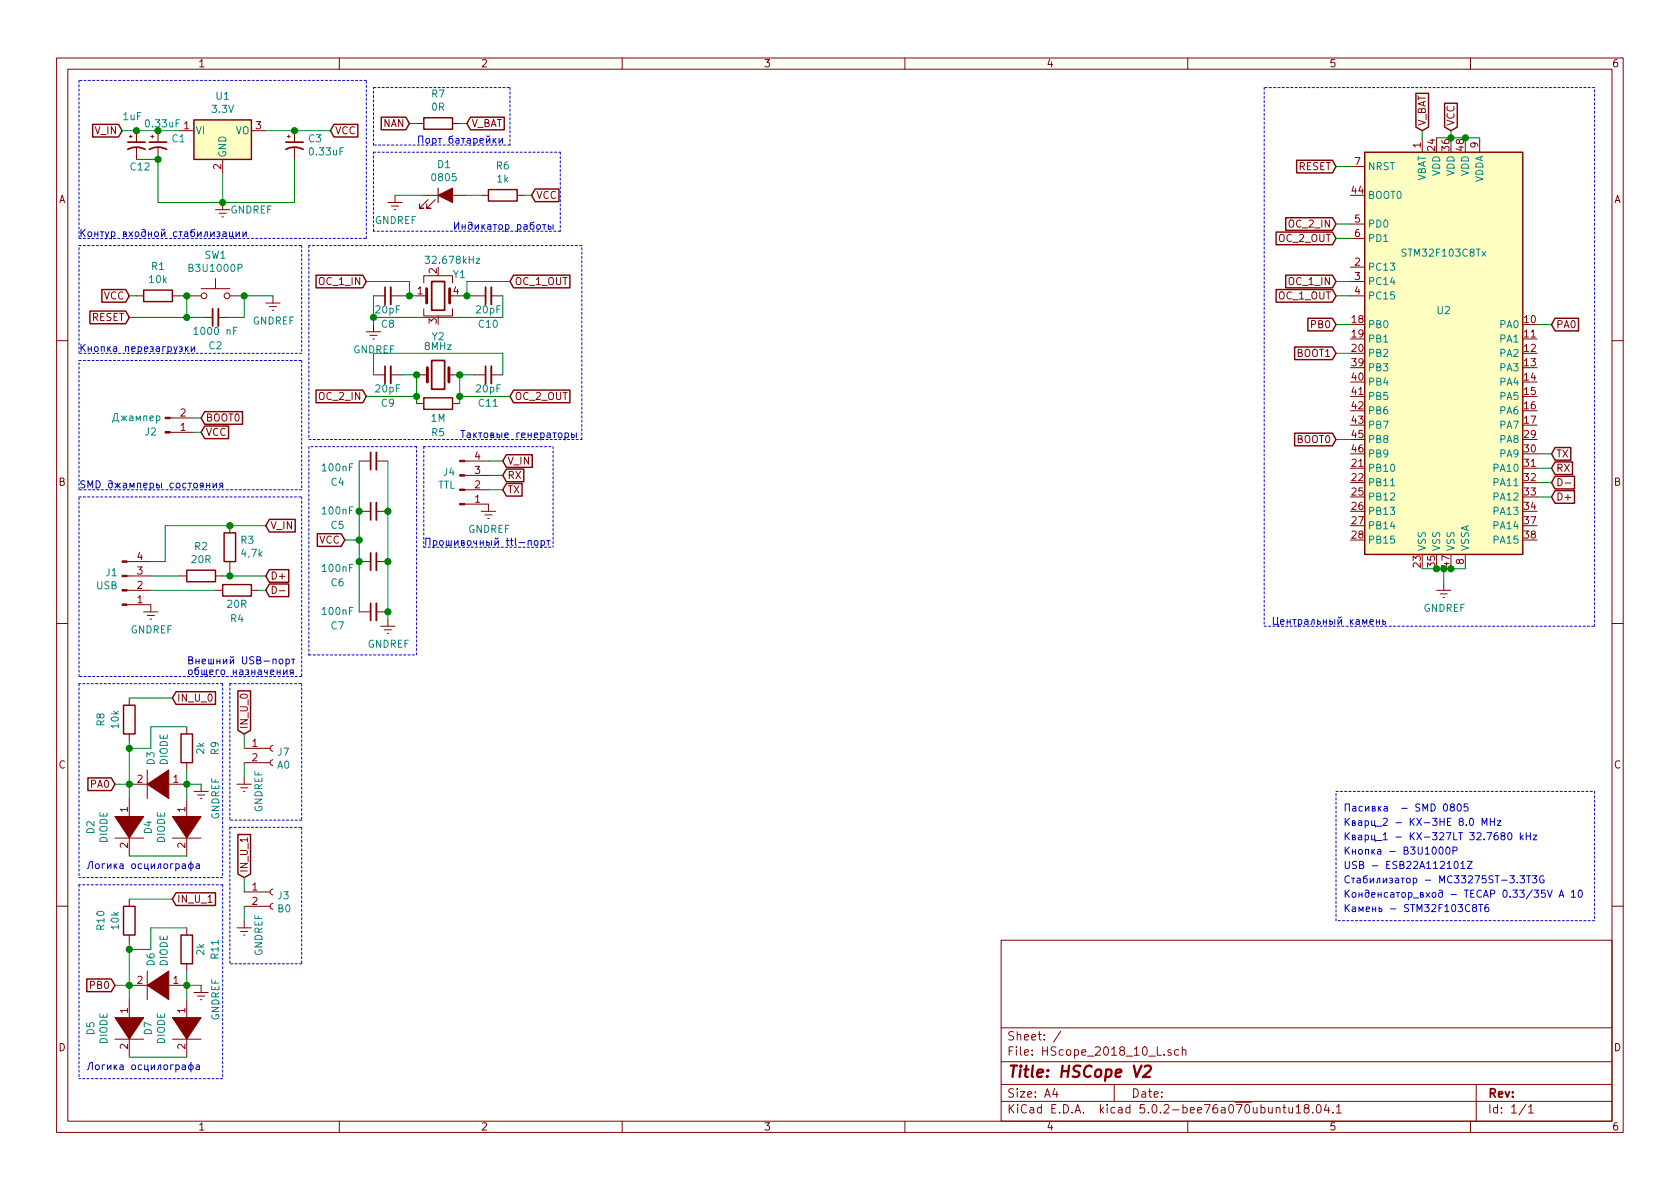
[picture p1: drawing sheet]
<svg xmlns="http://www.w3.org/2000/svg" width="297mm" height="210mm" viewBox="0 0 297 210" stroke-linecap="round" stroke-linejoin="round" font-family="sans-serif">
<g fill="none" stroke="#840000" stroke-width=".18">
<path d="M10 10.3h277v189.9h-277zM12 12.2h273v186.1h-273zM60 10.3v1.9M110 10.3v1.9M160 10.3v1.9M210 10.3v1.9M260 10.3v1.9M22.9 24.1h.5M23.1 23.9v.5M24.1 23.1v2M24.1 26.2v2M26.7 24.1h.5"/>
<path d="M26.9 23.9v.5M27.9 23.1v2M27.9 26.2v2M31.7 23.1h2.6M38.1 37.1h2.5M38.7 37.7h1.3M39.2 38.3h.3M39.4 28.2v2.5M39.4 35.8v1.3M44.4 23.1h2.6M50.8 24.1h.5M51.1 23.9v.5"/>
<path d="M52.1 23.1v2M52.1 26.2v2M68.6 35.8h2.5M69.2 36.4h1.3M69.7 37.1h.3M69.8 34.5v1.3M73.7 21.8h1.2M74.9 34.5h7.6M75.7 35.3l-1.5 1.5h.7h-.7v-.7M77 35.3l-1.6 1.5h.8h-.8v-.7M80 21.8h1.3M85.1 34.5h1.3"/>
<path d="M91.4 34.5h1.3M238.8 29.5h2.5M238.8 39.6h2.5M251.5 24.4v2.5M261.6 24.4v2.5M24.1 52.3h1.3M30.5 52.3h1.2M33 52.3h2.6M35.6 51h5M35.6 56.1h2M38.1 49.3v1.7M38.6 56.1h2"/>
<path d="M40.6 52.3h2.6M47 53.6h2.5M47.6 54.2h1.3M48.1 54.9h.3M48.3 52.3v1.3M64.8 58.7h2.5M65.4 59.3h1.3M65.9 59.9h.3M66 52.3h2.1M66 57.4v1.3M69.1 52.3h2M74.9 54.6v1.3h5.1v-1.3"/>
<path d="M74.9 50v-1.2h5.1v1.2M74.9 52.3h.5M79.5 52.3h.5M83.8 52.3h2.1M86.9 52.3h2M238.8 47.2h2.5M238.8 49.8h2.5M238.8 52.3h2.5M238.8 42.2h2.5M10 60.2h2M30.1 73.9h4.2M30.1 76.4h4.2"/>
<path d="M66 66.3h2.1M69.1 66.3h2M73.7 66.3h1.9M73.7 71.4h1.2M79.4 66.3h1.9M80 71.4h1.3M83.8 66.3h2.1M86.9 66.3h2M285 60.2h2M22.5 99.3h4.2M40.6 93v1.2M40.6 99.3v1.3"/>
<path d="M63.5 81.5h2M63.5 90.4h2M63.5 99.3h2M66.5 81.5h2.1M66.5 90.4h2.1M66.5 99.3h2.1M82.1 81.5h4.3M82.1 84.1h4.3M82.1 86.6h4.3M82.1 89.1h4.3v1.3M85.1 90.4h2.5M85.7 91.1h1.3"/>
<path d="M86.2 91.7h.3M259.1 98v2.6M275.5 84.6a.64 .64 0 0 1 .7 .7 .64 .64 0 0 1-.7 .6zM276.7 85.4h1M10 110.3h2M22.5 106.9h4.2v1.3M22.5 101.8h4.2M22.5 104.4h4.2M25.4 108.2h2.5M26 108.8h1.3M26.5 109.5h.3M31.7 101.8h1.3"/>
<path d="M38.1 101.8h1.3M38.1 104.4h1.3M44.4 104.4h1.3M48.1 103.7a.64 .64 0 0 1 .8 .6 .64 .64 0 0 1-.8 .6zM49.4 104.5h1M63.5 108.2h2M66.5 108.2h2.1M67.3 110.7h2.5M67.9 111.4h1.3M68.5 112h.2M68.6 109.5v1.2M254 104.4h2.5"/>
<path d="M254.6 105h1.3M255.1 105.7h.3M255.3 103.1v1.3M285 110.3h2M22.9 123.4v1.3M22.9 129.8v1.3M22.9 138.7h3.8M26 136.1v5.1M29.2 138.7h3.8M33 128.5v1.3M33 134.9v1.2M34.3 139.9h2.5"/>
<path d="M35.6 138.7v1.2M41.9 138.7h2.5M42.5 139.3h1.3M43.1 139.9h.2M43.2 134.9h4.6M43.2 132.3h4.6M43.2 137.4v1.3M48.3 134.4l-.3 .1-.2 .3 .1 .4 .4 .2M48.3 131.8l-.3 .1-.2 .4 .1 .3 .4 .2M20.3 148.2h5.1M22.9 141.2v3.8M22.9 147.6v3.8"/>
<path d="M22.9 159v1.3M30.5 148.2h5.1M33 141.2v3.8M33 147.6v3.8M34.9 140.6h1.3M35.4 141.2h.3M43.2 157.7h4.6M48.3 159.8l-.3 .1-.2 .3 .1 .4 .4 .2M48.3 157.2l-.3 .1-.2 .4 .1 .3 .4 .2M10 160.2h2M22.9 165.3v1.3M22.9 176.8v3.8"/>
<path d="M22.9 174.2h3.8M26 171.7v5.1M29.2 174.2h3.8M33 164.1v1.2M33 170.4v1.3M33 176.8v3.8M34.3 175.5h2.5M34.9 176.1h1.3M35.4 176.8h.3M35.6 174.2v1.3M41.9 164.1h2.5M42.5 164.7h1.3"/>
<path d="M43.1 165.3h.2M43.2 162.8v1.3M43.2 160.3h4.6M177 166.3h108v32h-108zM285 160.2h2M20.3 183.8h5.1M22.9 183.1v3.8M30.5 183.8h5.1M33 183.1v3.8M60 198.3v1.9M110 198.3v1.9M160 198.3v1.9"/>
<path d="M177 194.8h108M177 191.8h108M177 187.8h108M177 181.8h108M186.5 192.5l-.4 1h1M186.8 193v1M187.6 182.3l-1.3 2M197 191.8v3M207 185.7l-.3-.1-.2 .2 .1 .2 .4 .2v.3h-.5M208.4 185.7l-.4-.1-.3 .3v.6l.3 .1 .4-.1M209 185.7l.2-.1 .4 .1 .1 .9M209 185.1v1.5"/>
<path d="M210 198.3v1.9M226.8 195.8h.6M227 195.3v1.3l.4 .2M227.9 195.8v.9l.4 .1 .2-.1M228.5 195.8v1M229.2 195.8l.4-.5v1.5M229.2 196.8h.8M230.9 196l-.2-.2-.1-.2 .3-.3h.3l.2 .3v.2l-.7 .2a.48 .48 0 0 0 0 .7l.2 .1 .5-.1a.48 .48 0 0 0-.2-.7M232.1 196.7v.1M232.9 195.5l.3-.2a.94 .94 0 0 1 0 1.5l-.4-.3-.1-.6zM234.5 195.2l-.3 1.1h.9M234.9 195.8v1"/>
<path d="M235.7 196.7v.1M236.3 195.8l.4-.5v1.5M236.3 196.8h.9M260 198.3v1.9M261 191.8v6.5M269.8 195.2l-1.2 2M270.3 195.8l.4-.5v1.5M270.3 196.8h.8"/>
<circle cx="36.1" cy="52.3" r=".51"/>
<circle cx="40.1" cy="52.3" r=".51"/>
</g>
<path d="M200.5 188.4l.4 2 .9-2M202.4 188.6l.3-.2h.5l.2 .2 .1 .4-.1 .3-1.3 1.1h1.2" fill="none" stroke="#840000" stroke-width=".41"/>
<g fill="#ffffc2" stroke="#ffffc2" stroke-width=".18">
<path d="M241.3 26.9h27.9v71.1h-27.9z"/>
<path d="M34.3 21.2h10.1v7h-10.1z"/>
</g>
<g fill="none" stroke="#840000" stroke-width=".25">
<path d="M250.3 16.5h2.3v6l-1.1 .6-1.2-.6zM255.4 18.3h2.3v4.2l-1.2 .6-1.1-.6zM16.4 22h4.6l.6 1.1-.6 1.1h-4.6zM34.3 21.2h10.1v7h-10.1zM59.1 22h4.2v2.2h-4.2l-.7-1.1zM67.4 20.7h4.4l.6 1.1-.6 1.2h-4.4zM74.9 20.8h5.1v2.1h-5.1zM83.2 20.7h6v2.3h-6l-.7-1.2zM86.4 33.5h5v2.1h-5zM94.6 33.4h4.2v2.3h-4.2l-.6-1.2zM227.3 38.5h8.3l.6 1.1-.6 1.1h-8.3zM229.3 28.3h6.3l.6 1.2-.6 1.1h-6.3z"/>
<path d="M241.3 26.9h27.9v71.1h-27.9zM15.9 55h6.3l.7 1.1-.7 1.1h-6.3zM18 51.2h4.2l.7 1.1-.7 1.1h-4.2zM25.4 51.3h5.1v2h-5.1zM55.9 48.7h8.2l.7 1.1-.7 1.1h-8.2zM90.8 48.7h10v2.2h-10l-.6-1.1zM225.6 51.2h10l.6 1.1-.6 1.1h-10zM225.6 41h10l.6 1.2-.6 1.1h-10zM227.3 48.7h8.3l.6 1.1-.6 1.1h-8.3zM231.2 56.3h4.4l.6 1.1-.6 1.1h-4.4zM275 56.3h4.1v2.2h-4.1l-.7-1.1zM36.2 75.3h4.2v2.3h-4.2l-.6-1.2z"/>
<path d="M36.2 72.8h6.7v2.2h-6.7l-.6-1.1zM55.9 69h8.2l.7 1.1-.7 1.1h-8.2zM74.9 70.4h5.1v2h-5.1zM90.8 69h10v2.2h-10l-.6-1.1zM228.9 76.6h6.7l.6 1.1-.6 1.1h-6.7zM228.9 61.4h6.7l.6 1.1-.6 1.1h-6.7zM275 79.1h2.7v2.3h-2.7l-.7-1.1zM39.6 94.2h2.1v5.1h-2.1zM47.6 91.8h4.6v2.3h-4.6l-.6-1.1zM56.1 94.4h4.2l.7 1.1-.7 1.1h-4.2zM89.5 83h3.1v2.2h-3.1l-.6-1.1zM89.5 85.5h2.8v2.2h-2.8l-.6-1.1z"/>
<path d="M89.5 80.4h4.6v2.2h-4.6l-.6-1.1zM275 84.2h3.4v2.3h-3.4l-.7-1.2zM275 86.8h3.4v2.2h-3.4l-.7-1.1zM275 81.7h3v2.2h-3l-.7-1.1zM33 100.8h5.1v2.1h-5.1zM39.4 103.4h5v2h-5zM47.6 103.3h3.5v2.2h-3.5l-.6-1.1zM47.6 100.7h3.5v2.3h-3.5l-.6-1.2zM15.5 137.6h4.2l.6 1.1-.6 1.1h-4.2zM21.8 124.7h2.1v5.1h-2.1zM31.1 122.3h7v2.3h-7l-.6-1.2zM32 129.8h2v5.1h-2z"/>
<path d="M42.1 122.2h2.2v7l-1.1 .6-1.1-.6zM31.1 157.9h7v2.2h-7l-.6-1.1zM42.1 147.6h2.2v7l-1.1 .6-1.1-.6zM15.3 173.1h4.4l.6 1.1-.6 1.2h-4.4zM21.8 160.3h2.1v5h-2.1zM32 165.3h2v5.1h-2z"/>
</g>
<g fill="none" stroke="#008484" stroke-width=".18">
<path d="M34.3 58.2l.3-.3v1.3M34.3 59.2h.7M41.9 57.9h-.6v1.3M75.2 45.3h.7l-.4 .5 .4 .1v.6l-.2 .1-.5-.1M84.2 45.7h.6l-.6 .9h.6M19.9 74.7v-.3h1.1v.3M20.1 74.4l.1-1 .2-.3h.4v1.3M21.4 73.6l.5 .4 .5-.4M21.8 74l-.4 .4M21.9 73.6v.8M22 74l.4 .4M22.9 73.6h.5l.1 .8"/>
<path d="M23.5 73.9h-.4l-.2 .2v.2h.6M24.1 74.4v-.8l.4 .6 .3-.6v.8M25.4 74.4v-.8h.6v.8M26.5 74l.6-.1v-.3h-.4l-.2 .1 .1 .6h.5M27.7 73.6h.3l.3 .2-.2 .5h-.4M27.7 73.6v1.2M245.9 85.9h.7"/>
</g>
<g fill="none" stroke="#840000" stroke-width=".3">
<path d="M22.6 26.4a3.2 3.2 0 0 1 3.1 0M22.6 25.1h3.1M26.4 26.4a3.2 3.2 0 0 1 3.1 0M26.4 25.1h3.1M50.5 26.4a3.2 3.2 0 0 1 3.1 0M50.5 25.1h3.1M37.6 54.6v3.1M68.1 50.8v3M76.3 49.8h2.3v5.1h-2.3zM85.9 50.8v3M68.1 64.8v3M76.3 63.7h2.3v5.1h-2.3z"/>
<path d="M85.9 64.8v3M65.5 80v3.1M65.5 88.9v3M65.5 97.8v3M65.5 106.7v3"/>
</g>
<g fill="none" stroke="#008400" stroke-width=".18">
<path d="M21.6 23.1h10.1M24.1 28.2h3.8v7.6h24.2v-7.6M39.4 30.7v5.1M47 23.1h11.4M69.8 34.5h5.1M72.4 21.8h1.3M81.3 21.8h1.2M82.5 34.5h2.6M92.7 34.5h1.3M236.2 39.6h2.6M236.2 29.5h2.6M251.5 23.1v1.3"/>
<path d="M254 24.4h7.6M256.5 23.1v1.3M22.9 56.1h12.7M22.9 52.3h1.2M31.7 52.3h1.3v3.8M48.3 52.3h-5.1v3.8h-2.6M64.8 49.8h7.6v2.5M66 52.3v5.1M71.1 52.3h2.6M81.3 52.3h2.5M88.9 52.3v3.8h-22.9M90.2 49.8h-7.7v2.5"/>
<path d="M236.2 52.3h2.6M236.2 49.8h2.6M236.2 42.2h2.6M236.2 57.4h2.6M271.8 57.4h2.5M34.3 73.9h1.3M34.3 76.4h1.3M64.8 70.1h8.9M66 66.3v-3.8h22.9v3.8M71.1 66.3h2.6v5.1M81.3 70.1h8.9M83.8 66.3h-2.5v5.1"/>
<path d="M236.2 62.5h2.6M236.2 77.7h2.6M47 93h-17.8v6.3h-2.5M61 95.5h2.5M63.5 81.5v26.7M68.6 81.5v28M86.4 86.6h2.5M86.4 84.1h2.5M86.4 81.5h2.5M271.8 85.3h2.5M271.8 87.9h2.5M271.8 80.3h2.5"/>
<path d="M271.8 82.8h2.5M26.7 104.4h11.4M26.7 101.8h5M39.4 101.8h7.6M40.6 100.6v1.2M45.7 104.4h1.3M251.5 100.6h3.8v2.5M256.5 100.6h2.6M20.3 138.7h2.6M22.9 131.1v10.1M22.9 123.4h7.6M33 136.1v5.1"/>
<path d="M33 128.5h-6.3v3.8h-3.8M33 138.7h2.6M43.2 129.8v2.5M43.2 134.9v2.5M22.9 151.4h10.1M22.9 159h7.6M43.2 155.2v2.5M20.3 174.2h2.6M22.9 166.6v10.2M33 171.7v5.1M33 164.1h-6.3v3.8h-3.8M33 174.2h2.6"/>
<path d="M43.2 160.3v2.5M22.9 186.9h10.1"/>
</g>
<g fill="#008400" stroke="#008400" stroke-width=".25">
<circle cx="39.4" cy="35.8" r=".51"/>
<circle cx="52.1" cy="23.1" r=".51"/>
<circle cx="33" cy="52.3" r=".51"/>
<circle cx="43.2" cy="52.3" r=".51"/>
<circle cx="33" cy="56.1" r=".51"/>
<circle cx="40.6" cy="101.8" r=".51"/>
<circle cx="40.6" cy="93" r=".51"/>
<circle cx="81.3" cy="66.3" r=".51"/>
<circle cx="73.7" cy="66.3" r=".51"/>
<circle cx="66" cy="56.1" r=".51"/>
<circle cx="73.7" cy="70.1" r=".51"/>
<circle cx="81.3" cy="70.1" r=".51"/>
<circle cx="82.6" cy="52.3" r=".51"/>
<circle cx="72.4" cy="52.3" r=".51"/>
<circle cx="254" cy="100.6" r=".51"/>
<circle cx="256.5" cy="100.6" r=".51"/>
<circle cx="255.3" cy="100.6" r=".51"/>
<circle cx="256.5" cy="24.4" r=".51"/>
<circle cx="259.1" cy="24.4" r=".51"/>
<circle cx="63.5" cy="90.4" r=".51"/>
<circle cx="63.5" cy="99.3" r=".51"/>
<circle cx="68.6" cy="90.4" r=".51"/>
<circle cx="68.6" cy="99.3" r=".51"/>
<circle cx="63.5" cy="95.5" r=".51"/>
<circle cx="68.6" cy="108.2" r=".51"/>
<circle cx="22.9" cy="138.7" r=".51"/>
<circle cx="33" cy="138.7" r=".51"/>
<circle cx="22.9" cy="132.3" r=".51"/>
<circle cx="22.9" cy="174.2" r=".51"/>
<circle cx="33" cy="174.2" r=".51"/>
<circle cx="22.9" cy="167.9" r=".51"/>
<circle cx="27.9" cy="23.1" r=".51"/>
<circle cx="24.1" cy="23.1" r=".51"/>
<circle cx="27.9" cy="28.2" r=".51"/>
</g>
<g fill="none" stroke="#0000c2" stroke-width=".18">
<path d="M74 25.3v-1.3h.8v1.3M75.4 24.5h.3l.3 .2-.2 .6h-.3l-.2-.2zM76.5 24.5h.4l.2 .2-.1 .6h-.5M76.5 24.5v1.2M77.5 24.5h.6M77.8 24.5v.8M80.1 24l-.6 .2-.1 .2v.7l.3 .2h.3l.1-.2-.1-.6h-.4l-.2 .1M80.4 39.3v1.3l.7-1.3v1.3M80.6 24.5h.5l.1 .8M81.2 24.8h-.5l-.1 .2v.3h.6M81.6 24.5h.6M81.7 39.7v.9"/>
<path d="M81.9 24.5v.8M82.2 39.7v.9M82.6 24.5h.5l.1 .8M82.9 39.4l.3-.1 .3 .2v.8l-.3 .3-.3-.1-.1-.2 .1-.5 .4-.1 .2 .1M83.2 24.8h-.5l-.2 .2 .2 .3h.5M83.8 24.5h.3l.3 .2-.1 .6h-.5M83.8 24.5v1.2M84 39.7v.9l.6-.9v.9M84.9 24.9l.5-.1v-.3h-.4l-.1 .2v.6h.5M85.2 39.7v.9M85.7 39.7l-.5 .5M86 24.5v.8l.6-.8v.8"/>
<path d="M86.1 24l.1 .2 .3-.2M86.2 39.8h.5l.1 .8M87.2 39.7h.6M87.2 24.5v.8M87.3 24.8l.4 .5M87.5 39.7v.9M87.7 24.5l-.5 .5M88.2 24.5v.8l.6-.8v.8M88.3 39.8l.3-.1 .2 .2-.1 .6-.3 .1-.2-.2zM89.4 39.8l.3-.1 .3 .2-.1 .6h-.5M89.4 39.7v1.3M91.5 39.8l.4-.1 .2 .2-.1 .6h-.5"/>
<path d="M91.5 39.7v1.3M92.7 39.8h.4l.1 .8M94.4 39.2l-.5 .2-.1 .2v.8l.2 .2 .3-.1 .1-.2-.1-.5-.4-.1-.1 .1M94.9 39.8l.2-.1 .4 .1 .1 .5-.2 .2-.3 .1-.2-.2zM95.9 39.7h.6M96.2 39.7v.9M97 39.7v.9l.4-.1v-.4l-.4-.1M97.8 39.7v.9M14.3 40.6v1.2M14.5 41.1l.6 .7M15.1 40.6l-.8 .7M15.7 41h.3l.2 .2v.4l-.2 .2h-.3l-.2-.2z"/>
<path d="M16.8 41.4h.5M16.8 41v.8M17.3 41v.8M17.7 41h.6M18 41v.8M18.6 41l.3 .8M19.2 41l-.4 1.1-.2 .2M19.7 41h.4l.2 .2-.1 .6h-.5M19.7 41v1.3M21.8 41.4l.5-.1v-.3h-.5v.8h.4l.2-.2-.3-.2M22.8 41l.7 .8M23.5 41l-.7 .8"/>
<path d="M24 41h.3l.3 .2-.2 .6h-.3l-.1-.1zM25.1 40.6h.4l.2 .2v.9l-.2 .1h-.3l-.2-.2 .1-.5 .2-.1 .4 .1M26.2 41.4h.6M26.2 41v.8M26.8 41v.8M27.5 41h.3l.2 .2-.1 .6h-.3l-.3-.2zM28.5 41v.8l.7-.8v.8M28.6 40.5l.2 .2 .3-.2M31.3 41h-.4l-.2 .2 .1 .6h.5M31.6 41h.6M31.9 41v.8M32.7 41h.4l.1 .8"/>
<path d="M33.2 41.3h-.4l-.2 .2 .1 .3h.5M34.4 40.5l-.5 .2-.1 .2v.8l.2 .1h.3l.1-.2v-.5l-.2-.1-.4 .1M35 41v.8l.6-.8v.8M36 41.8l.2-.1 .1-.7h.2h.2v.8M37.3 41v.8l.6-.8v.8M38.4 41h.3l.2 .2-.2 .2 .2 .2-.1 .2h-.4M38.6 41.4h.1M39.4 41h.5l.1 .8M40 41.3h-.5l-.1 .2v.3h.6M40.6 41v.8h.6v.3M41.1 41v.8M41.7 41v.8l.6-.8v.8"/>
<path d="M43 41v.8l.5-.8v.8M81.7 40.1h.5M85.3 40.1l.4 .5M86.8 40l-.4 .1-.2 .2v.2h.6M93.2 40l-.4 .1-.2 .2 .1 .2h.5M14.3 60.9v1.2M14.5 61.4l.6 .7M15.1 60.9l-.8 .7M15.6 61.7h.6M15.6 61.3v.8M16.2 61.3v.8M16.8 61.4l.3-.1 .2 .1-.1 .7h-.3l-.2-.2z"/>
<path d="M17.9 62.1v-.8h.5v.8M19 61.3v.8M19.2 61.7l.3 .4M19.5 61.3l-.5 .5M20.1 61.4h.5v.7M20.6 61.6l-.4 .1-.2 .1 .2 .3h.4M22.2 62.1v-.8h.5v.8M23.3 61.7l.6-.1-.1-.2-.3-.1-.2 .2v.6h.5M24.4 61.4l.4-.1 .2 .2-.1 .6h-.5M24.4 61.3v1.3M25.5 61.7l.6-.1v-.2l-.4-.1-.2 .2 .1 .6h.5M26.5 61.4l.4-.1 .2 .2-.2 .2 .2 .2-.1 .2h-.5"/>
<path d="M26.8 61.7h.1M27.6 61.4h.5l.1 .7M28.2 61.6l-.4 .1-.2 .1v.3h.6M29.3 61.3h-.5v.8M29.7 61.4l.3-.1 .3 .2-.1 .6h-.5M29.7 61.3v1.3M30.7 61.3l.3 .8M31.3 61.3l-.4 1.2-.2 .1M31.7 61.4l.4-.1 .1 .2-.1 .2 .1 .2v.2h-.5M31.9 61.7h.2M32.8 61.3v.8M32.9 61.7l.4 .4"/>
<path d="M33.3 61.3l-.5 .5M33.8 61.3v.8l.6-.8v.8M81.5 76.1h.7M81.8 76.1v1.3M82.6 76.6h.5l.1 .8M83.2 76.9h-.5l-.2 .2 .2 .3 .5-.1M83.8 76.5v.9M83.9 76.9l.4 .5M84.3 76.5l-.5 .5M84.6 76.5h.6M84.9 76.5v.9M85.7 76.6l.3-.1 .2 .2-.1 .6-.3 .1-.2-.2z"/>
<path d="M86.8 77l.4-.1v-.3l-.4-.1v.9h.3l.2-.2-.2-.2M87.9 76.5v.9l.4-.1v-.4h-.4M88.7 76.5v.9M89.3 77l.6-.1-.1-.3-.3-.1-.2 .2v.6h.5M91.9 76.5h-.5v.9M92.2 77l.6-.1v-.3l-.4-.1-.2 .2 .1 .6h.5M93.4 77h.5M93.4 76.5v.9M93.9 76.5v.9M94.5 77l.6-.1-.1-.3-.4-.1-.1 .2v.6h.5M95.6 76.6l.4-.1 .2 .3-.1 .5h-.5M95.6 76.5v1.3"/>
<path d="M96.8 76.6h.5v.8M97.3 76.9h-.4l-.2 .2 .2 .3 .4-.1M97.7 76.5h.6M98 76.5v.9M98.8 76.6l.3-.1 .3 .3v.4l-.3 .2-.3-.1-.1-.1zM99.9 76.6l.4-.1 .2 .3-.1 .5h-.5M99.9 76.5v1.3M101.1 76.5v.9l.4-.1v-.4h-.4M101.9 76.5v.9M19.2 85.1l.4-.1 .2 .3v.9l-.2 .1-.3-.1-.1-.2v-.4l.2-.2 .4 .2M20.3 85.4l.5 .5 .5-.5M20.8 85.8l-.5 .5"/>
<path d="M20.8 85.4v.9M20.9 85.8l.4 .5M21.8 85.5h.5l.1 .8M22.4 85.7l-.5 .1-.1 .2 .1 .3 .5-.1M23 86.3v-.9l.3 .7 .4-.7v.9M24.3 86.3v-.9h.6v.9M25.4 85.8l.6-.1v-.2l-.4-.1-.2 .2 .1 .6h.5M26.5 85.5l.4-.1 .3 .3-.2 .5h-.5M26.5 85.4v1.3M27.7 85.4v.9l.4-.1v-.4l-.4-.1M28.5 85.4v.9M30.7 85.5l-.4-.1-.3 .3 .2 .5h.5"/>
<path d="M31.3 85.5l.3-.1 .2 .3-.1 .5-.3 .1-.3-.3zM32.9 85.5l-.4-.1-.2 .3 .1 .5h.5M33.3 85.4h.6M33.6 85.4v.9M34.3 85.6l.2-.2 .3 .2 .1 .4-.1 .2-.3 .1-.2-.1zM35.7 85.9l-.3 .4M35.9 85.9l-.5-.1v-.3l.5-.1v.9M36.5 85.8h.6M36.5 85.4v.9M37.1 85.4v.9M37.7 85.4v.9l.6-.9v.9M39.1 85.9l-.3 .4"/>
<path d="M39.4 85.9l-.5-.1v-.3l.5-.1v.9M77.8 95.7l.3-.1 .3 .2-.1 .6h-.3l-.2-.1zM78.9 95.6v.8h.9v-.8M79.3 95.6v.8M80.4 95.6v.8l.6-.8v.8M81.6 96h.4v-.3l-.4-.1v.8h.3l.2-.2-.2-.2M82.7 95.7l.3-.1 .3 .2-.1 .6h-.3l-.2-.1zM83.8 95.6v.4l.5 .1M84.3 95.6v.8M84.9 96h.5M84.9 95.6v.8M85.4 95.6v.8"/>
<path d="M86.1 95.6v.8h.4v-.4l-.4-.1M86.9 95.6v.8M87.5 95.6v.8l.6-.8v.8M87.6 95.1l.2 .2 .3-.2M89.5 95.6h.5M89.7 95.2v1.1l.3 .1M90.2 95.6h.5M90.4 95.2v1.1l.3 .1M91.1 95.2v1.1l.2 .1M91.8 96h1M93.4 96.4v-.8h.5v.8M94.6 95.7l.3-.1 .2 .1-.1 .7h-.3l-.2-.2z"/>
<path d="M95.7 95.7l.3-.1 .3 .2-.1 .6h-.5M95.7 95.6v1.3M96.6 95.6h.7M97 95.6v.8M33.4 118.6l.2-.1 .3 .1 .1 .5-.1 .1-.3 .1-.2-.1zM35.1 118l-.5 .2-.1 .1v.8l.2 .2 .3-.1 .1-.1-.1-.6h-.4l-.1 .1M35.7 118.5v.8h.8v-.8M36.1 118.5v.8M36.5 119.3h.2v.3M37.1 118.9l.6-.1-.1-.3h-.3l-.2 .1v.6h.5M38.4 117h.5M38.4 116.6v.8"/>
<path d="M38.7 118.5h-.5v.8M38.9 116.6v.8M39.2 118.5h.3l.2 .1-.1 .6-.3 .1-.2-.2zM39.5 116.6v.8l.6-.8v.8M40.7 116.6v.8l.6-.8v.8M40.8 116.1l.1 .2 .3-.2M41.2 118.9h.6M41.2 118.5v.8M41.8 118.5v.8M42.4 118.5h.5l.1 .8M42.9 116.1v1.1l.2 .2 .4-.1 .1-.1v-1.1M43 118.8h-.5l-.2 .2 .1 .2h.6"/>
<path d="M43.4 118.5h.4l.2 .1-.2 .3 .2 .2-.1 .1h-.5M43.7 118.9h.1M44.5 118.9h.6M44.5 118.5v.8M44.9 116.2l-.5-.1-.2 .2-.1 .2 .2 .2 .5 .2 .1 .3-.3 .2-.5-.1M45.1 118.5v.8M45.4 116.7h.6v-.4l-.6-.2v1.3h.5l.3-.2v-.2l-.4-.3M45.7 118.5h.5v.8M46.2 118.8h-.4l-.2 .2 .1 .2h.5M46.7 116.9h1M46.8 118.5v.4h.4M47.2 118.5v.8"/>
<path d="M47.8 118.9l.6-.1v-.3h-.4l-.2 .1 .1 .6h.5M48.3 117.4v-.8h.5v.8M49 118.9h.5M49 118.5v.8M49.5 116.6h.3l.2 .2v.4l-.2 .2-.3-.1-.1-.1zM49.5 118.5v.8M50.1 118.5v.8l.6-.8v.8M50.6 116.6h.3l.3 .2-.1 .5h-.5M50.6 116.6v1.2M51.5 116.6h.6M51.6 118.9l-.3 .4M51.8 118.9h-.4v-.4h.4v.8"/>
<path d="M51.8 116.6v.8M225.1 109.1v1.3h.9v.3M225.9 109.1v1.3M226.4 110l.6-.1v-.3h-.4l-.2 .1 .1 .7h.5M227.6 110h.5M227.6 109.6v.8M228.1 109.6v.8M228.5 109.6h.7M228.9 109.6v.8M229.6 109.6h.3l.3 .2-.2 .6h-.4M229.6 109.6v1.2M230.7 109.6h.5l.1 .8"/>
<path d="M231.3 109.9h-.5l-.1 .2v.3h.6M231.7 110.4l.2-.2 .1-.5 .2-.1h.2v.8M233 109.6v.8h.4v-.5h-.4M234 110h.5M234 109.6v.8M234.5 109.6v.8M235.1 109.6v.8h.5v-.5h-.5M236 109.6v.8M236.6 109.6v.8l.6-.8v.8M236.7 109.1l.1 .2 .3-.2M238.8 109.6v.8M238.9 109.9l.3 .5"/>
<path d="M239.2 109.6l-.4 .5M239.8 109.6h.5v.8M240.3 109.9h-.4l-.2 .2 .2 .3h.4M240.9 110.4v-.8l.4 .6 .4-.6v.8M242.2 110l.6-.1-.1-.3h-.3l-.2 .1 .1 .7h.4M243.4 110h.5M243.4 109.6v.8M243.9 109.6v.8M244.5 109.6v.8h.4v-.5h-.4M15.4 153.6l.3-.2 .1-.7a.45 .45 0 0 1 .5-.4v1.3M17 152.8l.3-.1 .3 .3-.2 .5-.3 .1-.2-.2zM18.6 152.7h-.5v.9"/>
<path d="M19 152.7v.9l.6-.9v.9M20.2 152.7v.9M20.3 153.1l.4 .5M20.7 152.7l-.5 .5M21.2 152.8h.5l.1 .8M21.8 153.1h-.4l-.2 .2v.2h.6M23.3 152.9l.2-.2 .4 .2 .1 .5-.2 .1-.3 .1-.2-.1zM25 152.8l-.3-.1-.3 .3 .2 .5h.4M25.6 152.7v.9h.6v.3M26.1 152.7v.9M26.7 152.7v.9l.6-.9v.9M27.8 153.6l.2-.2 .1-.5 .1-.2h.2v.9"/>
<path d="M29.1 152.8l.3-.1 .2 .3-.1 .5-.3 .1-.2-.1zM30.7 152.7h-.5v.9M31.1 152.8l.3-.1 .3 .3-.1 .5h-.5M31.1 152.7v1.3M32.2 152.8h.5l.1 .8M32.8 153.1h-.4l-.2 .2v.2h.6M33.8 152.3v1.7M34.7 152.8h.5l.1 .8M35.3 153.1h-.5l-.2 .2 .1 .2h.6M237.8 143.4v-1.2h.8v1.2M247.8 142.9h1M248.3 150.4l.5-.1 .1-.2v-.2l-.6-.1v1.2h.4l.3-.2v-.2l-.3-.2"/>
<path d="M249.4 149.8h.8l-.4 .5 .3 .1v.5l-.1 .1-.6-.1M250.7 149.8v1l.3 .2h.2l.3-.2v-1M251 142.2h-.5l-.1 .1v.3l.5 .3 .1 .3-.2 .2h-.5M251.6 143.4v-1.2l.4 .9 .4-.9v1.2M252 150.1l.4-.3v1.2M252 151h.7M253 142.2a.64 .64 0 0 1 .8 .6 .64 .64 0 0 1-.8 .6zM253.4 149.9l.1-.1a.67 .67 0 0 1 .5 .6 .67 .67 0 0 1-.5 .6 .83 .83 0 0 1-.1-1.1zM254.6 149.9l.1-.1a.69 .69 0 0 1 .5 .6 .69 .69 0 0 1-.5 .6l-.2-.2-.1-.2zM254.6 145.3h.7M255 159.9h-.6v1.3M255.3 142.3l.2-.1a.69 .69 0 0 1 .4 .6 .69 .69 0 0 1-.4 .6l-.2-.2-.1-.3z"/>
<path d="M255.3 144.7v1.3M255.8 149.9l.1-.1a.67 .67 0 0 1 .5 .6 .67 .67 0 0 1-.5 .6l-.3-.4zM255.9 145.3h.5M256.5 144.7h-.6v1.3h.6M256.7 142.7l-.3-.2 .1-.3h.4l.2 .1v.3l-.6 .2-.1 .1v.3l.3 .2h.3l.1-.2v-.4l-.2-.1M256.7 155a.6 .6 0 0 0-.8 .4 .6 .6 0 0 0 .6 .7l.2-.1M256.9 150.4l.7-.1v-.4l-.7-.1v1.2M257.1 154.9h.8l-.4 .4 .4 .2v.5l-.2 .1-.6-.1M257.2 152.4l.2-.1a.67 .67 0 0 1 .4 .7 .67 .67 0 0 1-.4 .6l-.2-.1-.1-.4zM257.8 159.9h.8l-.4 .5 .3 .1v.6l-.1 .1-.6-.1M257.8 142.2h.1a.67 .67 0 0 1 .5 .6 .67 .67 0 0 1-.5 .6 .83 .83 0 0 1-.1-1.2zM258.2 145.3l-.2-.3 .2-.3h.3l.2 .3-.1 .1-.5 .2-.1 .2v.2l.2 .3 .4-.1 .1-.2v-.2l-.2-.2"/>
<path d="M258.3 152.7l.3-.4v1.3M258.3 153.6h.7M258.4 154.9h.8l-.5 .4 .4 .2 .1 .4-.3 .2-.5-.1M258.9 157.4h.7M259.3 145.8v.2M259.3 157.4v1.3M259.4 152.3h.9l-.9 1.3h.9M259.5 142.2h-.6v.6l.1-.2 .5 .2v.5l-.2 .1-.4-.1M259.6 155l.5-.1 .2 .3v.2l-.7 .7h.7M259.9 147.2h.8l-.5 .5 .4 .1v.6l-.2 .1-.5-.1M259.9 144.8l.2-.1a.69 .69 0 0 1 .4 .6 .69 .69 0 0 1-.4 .7l-.2-.2-.1-.3zM260 158h.5"/>
<path d="M260.7 157.4h-.7v1.3h.7M260.8 154.9h.8l-.5 1.2M261.1 147.4l.5-.2 .3 .4-.8 .9h.8M261.4 159.9h.8M261.8 159.9v1.3M261.9 157.5a.6 .6 0 0 0-.8 .4 .6 .6 0 0 0 .6 .8l.2-.2M262.1 146v-1.3l.4 .9 .4-.9v1.3M262.3 158.7l.4-1.3 .4 1.3M262.4 148.4v.1M262.4 158.3h.6M262.7 154.9h-.6v.6l.1-.2 .5 .1v.6l-.2 .1-.4-.1M262.9 147.2h.8l-.5 1.3"/>
<path d="M263.1 159.9l-.3 .1a.87 .87 0 0 0 0 1.2l.4-.1v-.6l-.4-.1-.3 .3M263.5 145.3h.7M263.5 144.7v1.3M263.6 158.1l.6-.1v-.5l-.6-.1v1.3M264 154.9h-.5l-.3 .2 .2 .3 .5 .2v.4l-.2 .1h-.5M264.2 144.7v1.3M264.3 154.9h.8M264.7 145.1h.7l-.7 .9h.7M264.7 154.9v1.2M264.8 147.2l-.4 .1a.81 .81 0 0 0 0 1.2h.4l.1-.5-.3-.3h-.2l-.2 .3M265.5 155.6h1M265.6 147.8l-.2-.1v-.3l.2-.2 .4 .1v.4l-.5 .1-.1 .2v.3l.2 .2h.4l.1-.2-.1-.4-.1-.1"/>
<path d="M265.9 157.5l.1-.1a.67 .67 0 0 1 .5 .6 .67 .67 0 0 1-.5 .7l-.2-.3-.1-.2zM266.7 147.4l.2-.2a.67 .67 0 0 1 .4 .7 .67 .67 0 0 1-.4 .6l-.3-.5zM267 154.9h.7l-.4 .4 .4 .2v.4l-.2 .2-.5-.1M267 158.5v.2M267.5 157.4h.8l-.5 .5 .4 .1v.5l-.2 .2-.5-.2M268.3 156v.1M268.7 157.4h.8l-.4 .5 .3 .1 .1 .4-.3 .3-.5-.2M268.8 154.9h.7l-.4 .4 .4 .2v.5l-.2 .1-.5-.1M268.8 147.2v1.3M268.9 148l.4 .5M269.3 147.7l-.5 .5M269.8 147.2v1.3"/>
<path d="M269.8 147.8h.8M269.9 154.9h.7M270.3 154.9v1.2M270.6 147.2v1.3M270.9 154.9h.8l-.4 .4 .4 .2v.4l-.2 .2-.6-.1M270.9 157.3l-1.1 1.7M271.1 147.7h.6l-.6 .8h.6M271.2 157.4h.8l-.4 .5 .4 .1v.4l-.2 .3-.6-.2M272.9 154.9a.59 .59 0 0 0-.7 .6 .59 .59 0 0 0 .7 .6l.1-.5h-.3M273.2 157.4h-.6l-.1 .6 .2-.1 .4 .1 .1 .5-.2 .2-.5-.2M273.6 157.4l.4 1.3 .4-1.3M275.7 158.7l.4-1.3 .4 1.3"/>
<path d="M275.8 158.3h.6M277.8 157.8l.4-.4v1.3M277.8 158.7h.8M279.2 157.5l.1-.1a.69 .69 0 0 1 .5 .6 .69 .69 0 0 1-.5 .7l-.2-.3-.1-.2zM253.2 160.1l.4-.2 .3 .4-.1 .2-.7 .7h.8M254.4 160.5h.4M255.4 160.3l.4-.4v1.3M255.4 161.2h.8M256.8 160.1l.2-.2a.69 .69 0 0 1 .4 .7 .69 .69 0 0 1-.4 .6l-.3-.2v-.3zM259.9 160.1a.6 .6 0 0 0-.9 .4 .6 .6 0 0 0 .6 .7l.3-.1M260.6 160.5l-.3-.3 .3-.3h.2l.3 .3-.1 .2-.5 .1-.2 .2v.3l.3 .2h.4l.1-.2v-.3l-.3-.2M15.4 189.1l.3-.1 .1-.8a.45 .45 0 0 1 .5-.3v1.2"/>
<path d="M17 188.4l.3-.1 .3 .2-.2 .6h-.3l-.2-.2zM18.6 188.3h-.5v.8M19 188.3v.8l.6-.8v.8M20.2 188.3v.8M20.3 188.7l.4 .4M20.7 188.3l-.5 .5M21.2 188.4h.5l.1 .7M21.8 188.6l-.4 .1-.2 .1v.3h.6M23.3 188.4l.2-.1 .4 .1 .1 .5-.2 .2h-.3l-.2-.1zM25 188.4l-.3-.1-.3 .2 .2 .6h.4M25.6 188.3v.8h.6v.4M26.1 188.3v.8"/>
<path d="M26.7 188.3v.8l.6-.8v.8M27.8 189.1l.2-.1 .1-.5 .1-.2h.2v.8M29.1 188.4l.3-.1 .2 .2-.1 .6h-.3l-.2-.1zM30.7 188.3h-.5v.8M31.1 188.4l.3-.1 .3 .2-.1 .6h-.5M31.1 188.3v1.3M32.2 188.4h.5l.1 .7M32.8 188.6l-.4 .1-.2 .1v.3h.6M33.8 187.9v1.7M34.7 188.4h.5l.1 .7M35.3 188.6l-.5 .1-.2 .1 .1 .3h.6"/>
<circle cx="33.7" cy="153.2" r=".44"/>
<circle cx="33.7" cy="188.7" r=".44"/>
</g>
<g fill="none" stroke="#0000c2" stroke-width=".18" stroke-dasharray=".4 .4">
<path d="M14 14.2v28M64.8 14.2h-50.8M66 15.5h24.2M90.2 15.5v10.1M223.5 15.5v95.2M281.9 15.5h-58.4M66 26.9h33.1M66 25.6v-10.1M90.2 25.6h-24.2M99.1 26.9v14M14 42.2h50.8M14 43.4h39.3"/>
<path d="M53.3 43.4v19.1M54.6 43.4v34.3M64.8 42.2v-28M66 40.9v-14M99.1 40.9h-33.1M102.9 43.4h-48.3M14 62.5v-19.1M14 63.7h39.3M53.3 62.5h-39.3M53.3 63.7v22.9M54.6 77.7h48.3M54.6 79v36.8"/>
<path d="M73.7 79h-19.1M74.9 79h22.9M74.9 79v17.8M97.8 79v17.8M102.9 77.7v-34.3M14 86.6v-22.9M14 87.9h39.3M53.3 86.6h-39.3M53.3 87.9v31.7M74.9 96.8h22.9M14 119.6v-31.7M53.3 119.6h-39.3"/>
<path d="M54.6 115.8h19.1M73.7 115.8v-36.8M223.5 110.7h58.4M281.9 110.7v-95.2M14 120.9v34.3M39.4 120.9h-25.4M39.4 120.9v34.3M40.6 120.9h12.7M40.6 120.9v24.1M53.3 120.9v24.1M236.2 139.9h45.7M281.9 139.9v22.9"/>
<path d="M14 156.5v34.2M39.4 155.2h-25.4M39.4 156.5h-25.4M39.4 156.5v34.2M40.6 146.3h12.7M40.6 146.3v24.1M53.3 145h-12.7M53.3 146.3v24.1M53.3 170.4h-12.7M236.2 162.8v-22.9M281.9 162.8h-45.7M39.4 190.7h-25.4"/>
</g>
<path d="M38.6 54.6v3.1M69.1 50.8v3M86.9 50.8v3M69.1 64.8v3M86.9 64.8v3M66.5 80v3.1M66.5 88.9v3M66.5 97.8v3M66.5 106.7v3" fill="none" stroke="#840000" stroke-width=".33"/>
<g fill="#840000" stroke="#840000" stroke-width=".18">
<path d="M29.2 73.8h.9v.2h-.9z"/>
<path d="M29.2 76.3h.9v.3h-.9z"/>
<path d="M20.3 144.4h5.1l-2.5 3.8z"/>
<path d="M30.5 144.4h5.1l-2.6 3.8z"/>
<path d="M26 138.7l3.8-2.6v5.1z"/>
<path d="M20.3 180h5.1l-2.5 3.8z"/>
<path d="M30.5 180h5.1l-2.6 3.8z"/>
<path d="M26 174.2l3.8-2.5v5.1z"/>
<path d="M21.6 99.2h.9v.2h-.9z"/>
<path d="M21.6 101.7h.9v.3h-.9z"/>
<path d="M21.6 104.3h.9v.2h-.9z"/>
<path d="M21.6 106.8h.9v.3h-.9z"/>
<path d="M81.3 81.4h.8v.3h-.8z"/>
<path d="M81.3 83.9h.8v.3h-.8z"/>
<path d="M81.3 86.5h.8v.2h-.8z"/>
<path d="M81.3 89h.8v.3h-.8z"/>
</g>
<path d="M77.5 33.3v2.5" fill="none" stroke="#840000" stroke-width=".2"/>
<path d="M77.5 34.5l2.5-1.2v2.5z" fill="#840000" stroke="#840000" stroke-width=".2"/>
<path d="M75.4 51v2.6M79.5 51v2.6M75.6 65v2.6M79.4 65v2.6" fill="none" stroke="#840000" stroke-width=".51"/>
<text font-size="2.8" fill="#840000" x="178" y="190.5">Title: HSCope V2</text>
<g font-size="2.1" fill="#840000">
<text x="178" y="184">Sheet: /</text>
<text x="178" y="186.7">File: HScope_2018_10_L.sch</text>
<text x="178" y="196.9">KiCad E.D.A. kicad 5.0.2-bee76a070ubuntu18.04.1</text>
<text x="178" y="194.1">Size: A4</text>
<text x="200" y="194.1">Date:</text>
<text x="263" y="194.1">Rev:</text>
<text x="263" y="196.9">Id: 1/1</text>
</g>
<g font-size="1.8" fill="#840000">
<text x="35" y="11.9">1</text>
<text x="85" y="11.9">2</text>
<text x="135" y="11.9">3</text>
<text x="185" y="11.9">4</text>
<text x="235" y="11.9">5</text>
<text x="285" y="11.9">6</text>
<text x="16.9" y="23.7">V_IN</text>
<text x="45.2" y="22.9">3</text>
<text x="59.2" y="23.7">VCC</text>
<text x="67.8" y="22.5">NAN</text>
<text x="83.3" y="22.5">V_BAT</text>
<text x="252.1" y="22.3" transform="rotate(-90 252.1 22.3)">V_BAT</text>
<text x="257.2" y="22.3" transform="rotate(-90 257.2 22.3)">VCC</text>
<text x="39.1" y="29.9" transform="rotate(-90 39.1 29.9)">2</text>
<text x="239.5" y="29.2">7</text>
<text x="251.2" y="26.1" transform="rotate(-90 251.2 26.1)">1</text>
<text x="253.7" y="26.6" transform="rotate(-90 253.7 26.6)">24</text>
<text x="256.3" y="26.6" transform="rotate(-90 256.3 26.6)">36</text>
<text x="258.8" y="26.6" transform="rotate(-90 258.8 26.6)">48</text>
<text x="261.4" y="26.1" transform="rotate(-90 261.4 26.1)">9</text>
<text x="10.4" y="35.9">A</text>
<text x="94.8" y="35.2">VCC</text>
<text x="229.5" y="30.1">RESET</text>
<text x="239.1" y="34.3">44</text>
<text x="285.4" y="35.9">A</text>
<text x="228.1" y="40.3">OC_2_IN</text>
<text x="239.5" y="39.4">5</text>
<text x="239.5" y="41.9">6</text>
<text x="226.1" y="42.8">OC_2_OUT</text>
<text x="239.5" y="47">2</text>
<text x="18.3" y="53">VCC</text>
<text x="56.6" y="50.4">OC_1_IN</text>
<text x="73.8" y="52.1">1</text>
<text x="77.2" y="48.4" transform="rotate(-90 77.2 48.4)">2</text>
<text x="80.2" y="52.1">4</text>
<text x="91" y="50.4">OC_1_OUT</text>
<text x="226.1" y="53">OC_1_OUT</text>
<text x="228.1" y="50.4">OC_1_IN</text>
<text x="239.5" y="49.5">3</text>
<text x="239.5" y="52.1">4</text>
<text x="16.2" y="56.8">RESET</text>
<text x="77.2" y="57.2" transform="rotate(-90 77.2 57.2)">3</text>
<text x="232" y="58">PB0</text>
<text x="239.1" y="57.1">18</text>
<text x="239.1" y="59.7">19</text>
<text x="269.5" y="57.1">10</text>
<text x="269.5" y="59.7">11</text>
<text x="275.1" y="58">PA0</text>
<text x="229.3" y="63.1">BOOT1</text>
<text x="239.1" y="62.2">20</text>
<text x="239.1" y="64.8">39</text>
<text x="269.5" y="62.2">12</text>
<text x="269.5" y="64.8">13</text>
<text x="56.6" y="70.7">OC_2_IN</text>
<text x="91" y="70.7">OC_2_OUT</text>
<text x="239.1" y="67.3">40</text>
<text x="239.1" y="69.8">41</text>
<text x="269.5" y="67.3">14</text>
<text x="269.5" y="69.8">15</text>
<text x="31.9" y="76.2">1</text>
<text x="31.9" y="73.7">2</text>
<text x="36.3" y="77.1">VCC</text>
<text x="36.3" y="74.5">BOOT0</text>
<text x="239.1" y="72.4">42</text>
<text x="239.1" y="74.9">43</text>
<text x="239.1" y="77.5">45</text>
<text x="269.5" y="72.4">16</text>
<text x="269.5" y="74.9">17</text>
<text x="269.5" y="77.5">29</text>
<text x="84" y="83.8">3</text>
<text x="84" y="81.3">4</text>
<text x="89.7" y="82.2">V_IN</text>
<text x="229.3" y="78.4">BOOT0</text>
<text x="239.1" y="82.5">21</text>
<text x="239.1" y="80">46</text>
<text x="269.5" y="82.5">31</text>
<text x="269.5" y="80">30</text>
<text x="275.1" y="83.4">RX</text>
<text x="275.1" y="80.9">TX</text>
<text x="10.4" y="85.9">B</text>
<text x="84" y="88.9">1</text>
<text x="84" y="86.4">2</text>
<text x="89.7" y="84.7">RX</text>
<text x="89.7" y="87.2">TX</text>
<text x="239.1" y="85.1">22</text>
<text x="239.1" y="87.6">25</text>
<text x="269.5" y="85.1">32</text>
<text x="269.5" y="87.6">33</text>
<text x="275.1" y="88.5">D+</text>
<text x="285.4" y="85.9">B</text>
<text x="47.8" y="93.6">V_IN</text>
<text x="239.1" y="90.2">26</text>
<text x="239.1" y="92.7">27</text>
<text x="239.1" y="95.2">28</text>
<text x="269.5" y="90.2">34</text>
<text x="269.5" y="92.7">37</text>
<text x="269.5" y="95.2">38</text>
<text x="24.3" y="101.6">3</text>
<text x="24.3" y="99.1">4</text>
<text x="56.4" y="96.1">VCC</text>
<text x="251.2" y="100.3" transform="rotate(-90 251.2 100.3)">23</text>
<text x="253.7" y="100.3" transform="rotate(-90 253.7 100.3)">35</text>
<text x="258.8" y="99.8" transform="rotate(-90 258.8 99.8)">8</text>
<text x="24.3" y="106.7">1</text>
<text x="24.3" y="104.1">2</text>
<text x="47.8" y="102.5">D+</text>
<text x="31.3" y="124.1">IN_U_0</text>
<text x="43.8" y="129" transform="rotate(-90 43.8 129)">IN_U_0</text>
<text x="10.4" y="135.9">C</text>
<text x="44.6" y="132.1">1</text>
<text x="44.6" y="134.6">2</text>
<text x="285.4" y="135.9">C</text>
<text x="16.1" y="139.3">PA0</text>
<text x="22.6" y="143.6" transform="rotate(-90 22.6 143.6)">1</text>
<text x="24.3" y="138.4">2</text>
<text x="30.6" y="138.4">1</text>
<text x="32.8" y="143.6" transform="rotate(-90 32.8 143.6)">1</text>
<text x="22.6" y="150" transform="rotate(-90 22.6 150)">2</text>
<text x="32.8" y="150" transform="rotate(-90 32.8 150)">2</text>
<text x="43.8" y="154.4" transform="rotate(-90 43.8 154.4)">IN_U_1</text>
<text x="31.3" y="159.6">IN_U_1</text>
<text x="44.6" y="157.5">1</text>
<text x="44.6" y="160">2</text>
<text x="24.3" y="174">2</text>
<text x="30.6" y="174">1</text>
<text x="16.1" y="174.9">PB0</text>
<text x="22.6" y="179.2" transform="rotate(-90 22.6 179.2)">1</text>
<text x="32.8" y="179.2" transform="rotate(-90 32.8 179.2)">1</text>
<text x="10.4" y="185.9">D</text>
<text x="22.6" y="185.5" transform="rotate(-90 22.6 185.5)">2</text>
<text x="32.8" y="185.5" transform="rotate(-90 32.8 185.5)">2</text>
<text x="285.4" y="185.9">D</text>
<text x="35" y="199.9">1</text>
<text x="85" y="199.9">2</text>
<text x="135" y="199.9">3</text>
<text x="185" y="199.9">4</text>
<text x="235" y="199.9">5</text>
<text x="285" y="199.9">6</text>
</g>
<g font-size="1.8" fill="#008484">
<text x="38.3" y="17.6">U1</text>
<text x="76.4" y="17.3">R7</text>
<text x="21.8" y="21.3">1uF</text>
<text x="25.9" y="22.5">0.33uF 1</text>
<text x="34.5" y="23.7">VI</text>
<text x="37.6" y="20">3.3V</text>
<text x="41.6" y="23.7">VO</text>
<text x="76.4" y="19.6">0R</text>
<text x="30.5" y="25.2">C1</text>
<text x="40" y="27.9" transform="rotate(-90 40 27.9)">GND</text>
<text x="54.6" y="25.2">C3</text>
<text x="54.9" y="27.5">0.33uF</text>
<text x="77.4" y="29.7">D1</text>
<text x="87.8" y="30">R6</text>
<text x="23.1" y="30.1">C12</text>
<text x="76.6" y="32">0805</text>
<text x="87.9" y="32.3">1k</text>
<text x="241.8" y="35.2">BOOT0</text>
<text x="241.8" y="30.1">NRST</text>
<text x="252.1" y="32.3" transform="rotate(-90 252.1 32.3)">VBAT</text>
<text x="254.6" y="31.2" transform="rotate(-90 254.6 31.2)">VDD</text>
<text x="257.2" y="31.2" transform="rotate(-90 257.2 31.2)">VDD</text>
<text x="259.7" y="31.2" transform="rotate(-90 259.7 31.2)">VDD</text>
<text x="262.3" y="32.4" transform="rotate(-90 262.3 32.4)">VDDA</text>
<text x="40.7" y="37.8">GNDREF</text>
<text x="66.2" y="39.6">GNDREF</text>
<text x="241.8" y="40.3">PD0</text>
<text x="26.8" y="47.7">R1</text>
<text x="36.2" y="45.8">SW1</text>
<text x="75.7" y="46.7">32.678kHz</text>
<text x="241.8" y="47.9">PC13</text>
<text x="241.8" y="42.8">PD1</text>
<text x="248.3" y="45.4">STM32F103C8Tx</text>
<text x="26.5" y="50.1">10k</text>
<text x="33.8" y="48.1">B3U1000P</text>
<text x="80.2" y="49.2">Y1</text>
<text x="241.8" y="50.4">PC14</text>
<text x="241.8" y="53">PC15</text>
<text x="34.8" y="59.2">1000 nF</text>
<text x="44.7" y="57.4">GNDREF</text>
<text x="66.5" y="55.4">20pF</text>
<text x="67.5" y="58">C8</text>
<text x="84.3" y="55.4">20pF</text>
<text x="84.7" y="58">C10</text>
<text x="241.8" y="58">PB0</text>
<text x="254.2" y="55.5">U2</text>
<text x="265.3" y="58">PA0</text>
<text x="37" y="61.8">C2</text>
<text x="62.4" y="62.5">GNDREF</text>
<text x="75.2" y="61.9">8MHz</text>
<text x="76.4" y="60.2">Y2</text>
<text x="241.8" y="60.6">PB1</text>
<text x="241.8" y="63.1">PB2</text>
<text x="241.8" y="65.7">PB3</text>
<text x="265.3" y="60.6">PA1</text>
<text x="265.3" y="63.1">PA2</text>
<text x="265.3" y="65.7">PA3</text>
<text x="66.5" y="69.4">20pF</text>
<text x="67.5" y="71.9">C9</text>
<text x="84.3" y="69.4">20pF</text>
<text x="84.7" y="71.9">C11</text>
<text x="241.8" y="68.2">PB4</text>
<text x="241.8" y="70.7">PB5</text>
<text x="265.3" y="68.2">PA4</text>
<text x="265.3" y="70.7">PA5</text>
<text x="25.7" y="77">J2</text>
<text x="76.3" y="74.6">1M</text>
<text x="76.4" y="77.1">R5</text>
<text x="241.8" y="73.3">PB6</text>
<text x="241.8" y="75.8">PB7</text>
<text x="265.3" y="73.3">PA6</text>
<text x="265.3" y="75.8">PA7</text>
<text x="57.1" y="83.4">100nF</text>
<text x="241.8" y="83.4">PB10</text>
<text x="241.8" y="78.4">PB8</text>
<text x="241.8" y="80.9">PB9</text>
<text x="264.3" y="83.4">PA10</text>
<text x="265.3" y="78.4">PA8</text>
<text x="265.3" y="80.9">PA9</text>
<text x="58.6" y="85.9">C4</text>
<text x="77.4" y="86.4">TTL</text>
<text x="78.4" y="84.1">J4</text>
<text x="241.8" y="86">PB11</text>
<text x="241.8" y="88.5">PB12</text>
<text x="264.3" y="86">PA11</text>
<text x="264.3" y="88.5">PA12</text>
<text x="57.1" y="91">100nF</text>
<text x="58.6" y="93.5">C5</text>
<text x="82.8" y="94.2">GNDREF</text>
<text x="241.8" y="91.1">PB13</text>
<text x="241.8" y="93.6">PB14</text>
<text x="264.3" y="91.1">PA13</text>
<text x="264.3" y="93.6">PA14</text>
<text x="18.7" y="101.9">J1</text>
<text x="33.9" y="99.6">20R</text>
<text x="34.4" y="97.3">R2</text>
<text x="42.6" y="96.2">R3</text>
<text x="42.8" y="98.5">4,7k</text>
<text x="57.1" y="101.1">100nF</text>
<text x="241.8" y="96.1">PB15</text>
<text x="252.1" y="97.5" transform="rotate(-90 252.1 97.5)">VSS</text>
<text x="254.6" y="97.5" transform="rotate(-90 254.6 97.5)">VSS</text>
<text x="257.2" y="97.5" transform="rotate(-90 257.2 97.5)">VSS</text>
<text x="259.7" y="97.5" transform="rotate(-90 259.7 97.5)">VSSA</text>
<text x="264.3" y="96.1">PA15</text>
<text x="17" y="104.2">USB</text>
<text x="40.3" y="107.5">20R</text>
<text x="58.6" y="103.7">C6</text>
<text x="23.1" y="112">GNDREF</text>
<text x="40.8" y="110">R4</text>
<text x="57.1" y="108.8">100nF</text>
<text x="58.6" y="111.3">C7</text>
<text x="251.7" y="108.2">GNDREF</text>
<text x="65" y="114.5">GNDREF</text>
<text x="18.5" y="128.4" transform="rotate(-90 18.5 128.4)">R8</text>
<text x="21" y="128.7" transform="rotate(-90 21 128.7)">10k</text>
<text x="27.3" y="135.2" transform="rotate(-90 27.3 135.2)">D3</text>
<text x="29.6" y="135.3" transform="rotate(-90 29.6 135.3)">DIODE</text>
<text x="36.1" y="133.3" transform="rotate(-90 36.1 133.3)">2k</text>
<text x="38.7" y="133.4" transform="rotate(-90 38.7 133.4)">R9</text>
<text x="49" y="135.9">A0</text>
<text x="49.1" y="133.6">J7</text>
<text x="46.4" y="143.7" transform="rotate(-90 46.4 143.7)">GNDREF</text>
<text x="16.7" y="147.4" transform="rotate(-90 16.7 147.4)">D2</text>
<text x="19" y="149.1" transform="rotate(-90 19 149.1)">DIODE</text>
<text x="26.8" y="147.4" transform="rotate(-90 26.8 147.4)">D4</text>
<text x="29.2" y="149.1" transform="rotate(-90 29.2 149.1)">DIODE</text>
<text x="38.8" y="145" transform="rotate(-90 38.8 145)">GNDREF</text>
<text x="49.1" y="159">J3</text>
<text x="49.1" y="161.3">B0</text>
<text x="18.5" y="164.4" transform="rotate(-90 18.5 164.4)">R10</text>
<text x="21" y="164.3" transform="rotate(-90 21 164.3)">10k</text>
<text x="27.3" y="170.8" transform="rotate(-90 27.3 170.8)">D6</text>
<text x="29.6" y="170.9" transform="rotate(-90 29.6 170.9)">DIODE</text>
<text x="36.1" y="168.9" transform="rotate(-90 36.1 168.9)">2k</text>
<text x="38.7" y="169.5" transform="rotate(-90 38.7 169.5)">R11</text>
<text x="46.4" y="169.1" transform="rotate(-90 46.4 169.1)">GNDREF</text>
<text x="16.7" y="183" transform="rotate(-90 16.7 183)">D5</text>
<text x="19" y="184.7" transform="rotate(-90 19 184.7)">DIODE</text>
<text x="26.8" y="183" transform="rotate(-90 26.8 183)">D7</text>
<text x="29.2" y="184.7" transform="rotate(-90 29.2 184.7)">DIODE</text>
<text x="38.8" y="180.5" transform="rotate(-90 38.8 180.5)">GNDREF</text>
</g>
<g font-size="1.8" fill="#0000c2">
<text x="14" y="86.4">SMD</text>
<text x="75.4" y="96.5">ttl-</text>
<text x="33.5" y="117.5">USB-</text>
<text x="238.5" y="143.5">- SMD 0805</text>
<text x="237.5" y="148.6">_1 - KX-327LT 32.7680 kHz</text>
<text x="237.5" y="146">_2 - KX-3HE 8.0 MHz</text>
<text x="237.5" y="153.7">USB - ESB22A112101Z</text>
<text x="238" y="151.1">- B3U1000P</text>
<text x="237.5" y="158.7">_ - TECAP 0.33/35V A 10</text>
<text x="238" y="156.2">- MC33275ST-3.3T3G</text>
<text x="238" y="161.3">- STM32F103C8T6</text>
</g>
<text font-size="1.8" fill="#008400" x="256.3" y="100.3" transform="rotate(-90 256.3 100.3)">47</text>
</svg>
